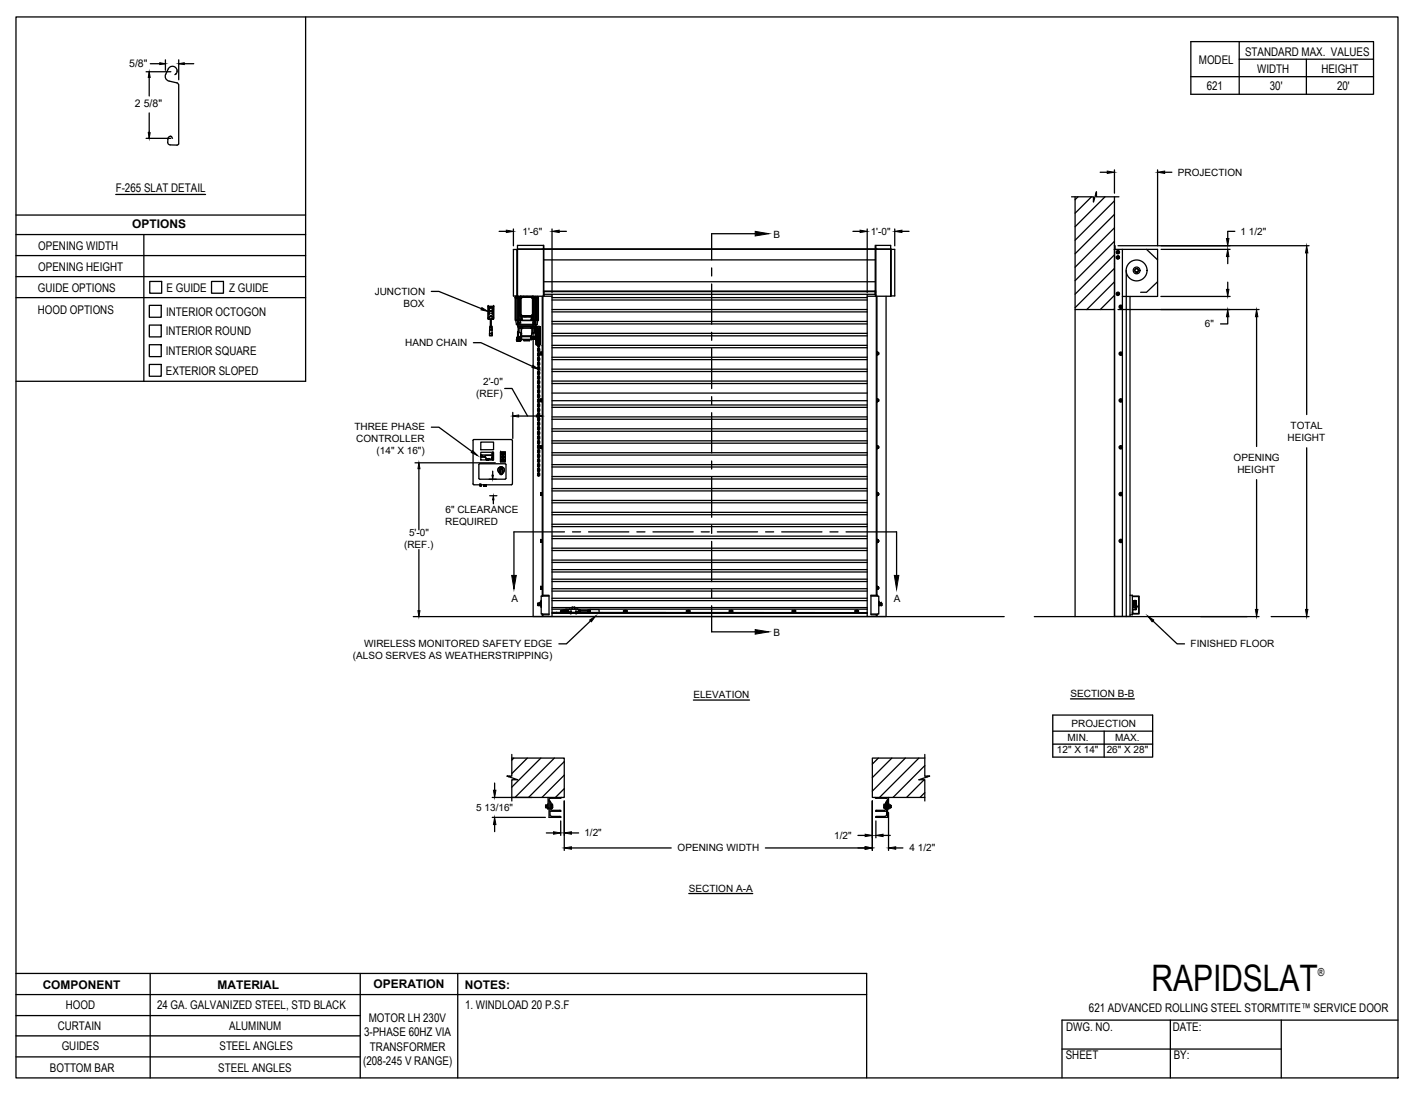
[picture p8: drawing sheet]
<svg xmlns="http://www.w3.org/2000/svg" width="279mm" height="216mm" viewBox="0 0 279 216" stroke-linecap="round" stroke-linejoin="round" font-family="sans-serif">
<!-- layer: MOTOR LH -->
<g fill="none" stroke="#000" stroke-width=".25">
<path d="M211.4 38.8h4.4v1.1l.5-2v.9h4.5M212.1 38.8v82.9M212.7 38.8l-.6 .6M215.4 38.8l-3.3 3.3M216.3 37.9h.1M218 38.8l-5.9 5.9M219.9 39.6l-7.8 7.8M219.9 38.8v82.9M101.6 58.8h.1M101.6 58.8h.2M101.7 58.8h.1M101.8 58.7h.1"/>
<path d="M101.8 58.7h.3M101.8 58.7v4.5M101.8 58.4v.3M101.9 58.8h-.3h.4v4.4M102 49.2v9.2M102.1 58.4h.1M102.1 58.4v-9.2v9.2M102.1 49.2h-.8v9.2h.8M102.1 58.5h.1M102.1 58.5v.2h.5M102.1 58.4v-10h5.1v10.1M102.1 49.1h4.9"/>
<path d="M102.1 58.4v.1M102.1 58.5h5.1M102.3 58.7v4.6h-.5M102.3 58.8h-.6v4.4M102.3 58.5v.2M102.3 58.8v4.4M102.4 58.7v.1M102.6 58.8h.1M102.6 58.8h-.3v4.4h.3M102.6 59.6v.3M102.6 59.9v.8M102.6 59.9h.1"/>
<path d="M102.6 59v.7M102.6 59h.1M102.6 59.7h.1M102.6 58.8v.2M102.7 58.7v3.6M102.7 58.6h2.5v3.8h-2.5zM102.7 58.5h.1M102.7 58.9v3.2M102.8 58.5l-.2 .2M102.8 58.9l.2-.2h1.9l.2 .2v3.2l-.2 .2h-1.9l-.2-.2zM102.8 58.5h2.3M102.9 58.7l-.2 .2 .1-.1"/>
<path d="M102.9 58.7l-.2 .2v3.2M103 58.6l-.1 .1M103 58.6l-.1 .1h.1M103 58.6v.1M103 58.6h1.9M103.3 58.5h.1M104 58.5h.1M104.9 58.6l.2 .3v3.2l-.2 .2h-2M104.9 58.6l.1 .1M105 58.7l.1 .1M105.1 58.5l.2 .2M105.1 58.8l.1 .1"/>
<path d="M105.1 58.8v.1M105.1 58.9h.1M105.2 58.5h.1M105.2 58.9v3.2M105.2 58.5v63.2h69.6v-63.2M105.2 58.7l.1 3.6M105.3 58.7h.1M105.3 58.8v4.4l-.2-.1M105.3 58.8h.1M105.3 58.8h.9M105.5 58.7v.1M105.5 58.8v4.4"/>
<path d="M105.6 58.5v.2h-.3M105.6 58.8v4.4l-.3-.1M105.6 58.7v4.6h.5M105.8 58.7h.3M105.8 58.5v.2h-.2M105.8 58.8v4.4M105.9 58.8v4.4M106 58.5l.1 .2M106.1 58.8h.1M106.1 58.7v4.6M106.2 58.8h-.1h.1M106.2 58.8h.1"/>
<path d="M106.2 58.8v4.4h-.6M107 58.5v59.1M107.1 49.1v.1M107.1 58.5v59M107.2 49.2h-5.1M107.2 57.6v.7M107.2 58.5h1.7M107.2 49.2h.1M107.2 57.4h.1M107.3 58.2h.1M107.3 57.8h.1M107.3 58h.1"/>
<path d="M107.3 57.7h.1M107.3 49.1l-.3 .1M107.3 49.2h65.4v8.9h-65.4zM107.3 57.6h65.4M107.3 49.1h68.4M107.3 48.4v.7M107.3 57.4h65.4M107.3 51.3h65.4M107.3 55.6h65.4M107.3 58.1v.4M108.9 58.1v63.6M108.9 58.7h62.2"/>
<path d="M108.9 59.2h62.2M171.1 58.5h4.6M171.1 58.1v63.6M172.7 49.2h.1M172.7 48.4v.7M172.7 57.9h.1M172.7 57.7h.1M172.7 58.1h.1M172.8 58.5v-10.1h2.9v10.1M172.8 49.2h2.9M172.8 57.6v.7M172.8 57.4h-.1v1.1"/>
<path d="M172.9 49.1v.1M172.9 58.5v59M173 49.1v.1M173 58.5v59M175.7 49.2h.1M175.7 49.2h.9v9.2h-.9M175.8 58.4l-.1 .1M175.8 49.2v9.2M219.9 49.2v.1M219.9 48.5v.7M219.9 52h.1M219.9 49.3h.1"/>
<path d="M219.9 42.3l-7.8 7.8M219.9 45l-7.8 7.7M219.9 47.6l-7.8 7.8M219.9 50.3l-7.8 7.8M219.9 53l-7.8 7.7M219.9 55.6l-5.5 5.5M219.9 58.3l-2.8 2.8M219.9 49.2h.1M220.5 57.8l.3 .1-.2 .3-.2-.1zM220.5 49.6l.3 .1-.2 .3-.2-.1zM220.5 50.6l.3 .1-.2 .3-.2-.1zM220.6 50.6l.2 .1z"/>
<path d="M220.6 51l.2-.1zM220.6 50.6l-.2 .1v.2l.2 .1M220.6 49.6l.2 .1zM220.6 50l.2-.1zM220.6 49.6l-.2 .1v.2l.2 .1M220.6 57.8l.2 .1zM220.6 58.2l.2-.1zM220.6 57.8l-.2 .1v.2l.2 .1M220.6 49.6h.1M220.6 50.6l.1 .1M220.6 57.8h.1M220.8 50.7h.1"/>
<path d="M220.8 50.7v.2v-.1M220.8 50.9h.1M220.8 49.7h.1M220.8 49.7v.2v-.1M220.8 49.9h.1M220.8 57.9h.1M220.8 57.9v.2v-.1M220.8 58.1h.1M221.5 49.2v72.4M221.5 58.5h6.8M222.2 53.4v68.3M223 58.5v63.1h-3.1v-72.4h8.5v9.3"/>
<path d="M224.3 53.7l.1-.1 .1 .2h-.2zM224.6 53.3a.36 .36 0 0 0-.6-.1 .36 .36 0 0 0 .2 .5 .37 .37 0 0 1-.3-.5 .37 .37 0 0 1 .6-.1 .37 .37 0 0 1-.1 .6M224.6 53.4l-.2 .3M224.6 53.3v.1M224.6 53.4h.1M224.6 53.3h.1M226.2 49.2l2.2 2.1M228.4 55.6l-2.2 2.1h-1.1M96.3 60.5l.1 2.5M96.3 60.5h.1M96.3 62.8h.1M96.3 60.5h1.1"/>
<path d="M96.3 60.5v2.3M96.4 63h.2M96.5 60.7l.1 .1zM96.5 61.8h.1M96.5 61.9h.1M96.5 61.3h.1M96.5 60.7h.1M96.5 60.8h.1M96.5 62.8v.1M96.5 62.9h-.2h.2M96.6 61.9h.1M96.6 61.8h.1"/>
<path d="M96.6 61.3h.1M96.6 60.7h.1M96.6 60.8h.1M96.6 65.8h.5M96.6 62.5l.2-.2 .3 .2M96.6 66.2h.1M96.6 65.8v.4M96.6 66.2h.3M96.6 65.2h.5M96.6 62.8v.2M96.6 65.2v.6M96.6 64.9v.2"/>
<path d="M96.6 64.9h.5M96.7 64.6h.1M96.7 64.6h.2M96.7 63h.3M96.7 63h.1M96.8 63v1.6M96.9 64.6h.1M96.9 66.2h.2M96.9 64.6h-.3v.3M96.9 63v1.6M97 63h.1M97 64.6h.1"/>
<path d="M97 64.6l.1 .3M97.1 64.9v.2M97.1 66.2h.1M97.1 65.8h.1M97.1 64.9h.1M97.1 65.2h.1M97.1 65.2v.6M97.1 63h.1M97.1 62.8v.2h-.5M97.1 62.5h.1M97.1 62.5h-.5v.3h-.3M97.1 62.5v.3"/>
<path d="M97.1 65.8v.4M97.1 62.8h.3M97.2 61.8h.1M97.2 61.9h.1M97.2 61.3h.1M97.2 60.7h.1M97.2 60.8h.1M97.2 62.8l.1 .1M97.3 62.8v.1M97.4 62.8h.1M97.4 60.5h.1M97.4 62.9l-.3 .1"/>
<path d="M97.4 60.5v2.3M97.4 60.5v2.4M101.8 63.2l.1 .8M101.9 64h4.1M101.9 64l.3 .3M102 67.3h.1M102 66.7h.1M102 66.7h.1zM102 67l.1-.1zM102 67.2h.1M102 67.2l.6 .1M102 66.9h.1"/>
<path d="M102 66.9l-.1 .2 .1 .1M102 63.2h-.4v-4.4h.4v4.4M102 63.2h.3M102 66.6l.1 .1M102.1 66.8h.1M102.1 66.8v.1M102.1 67.3h.5M102.1 66.7l-.1 .1M102.1 66.7h.1M102.1 67.1h.1M102.1 67.1l.2 .1M102.1 66.6h.1"/>
<path d="M102.1 67.1l-.1 .1 .1 .1M102.1 66.9h-.1v.3M102.1 67.3h.1M102.1 66.9h.1M102.1 67.3h.2h-.2M102.1 66.8v.3M102.1 63.3h.5l.1 .5h-.6zM102.1 67.1v.2M102.1 67h.1M102.1 67.3h.2M102.1 63.3h.1M102.1 66.8l.1 .1"/>
<path d="M102.2 67.3h.1M102.2 67.3h-.1M102.2 66.9l.1 .3M102.2 64.3h3.5M102.2 64.3v.1h3.5v-.1M102.2 65.4l-.1 1.1M102.2 66.8v.4M102.2 63.8v.1l.2-.1M102.2 63.8h.3M102.2 63.8h.1M102.2 63.8h.2M102.3 67.3h.1"/>
<path d="M102.3 67.3h-.2h.2M102.3 64.4v1.1M102.3 65.4l-.2 .1v1.3M102.3 64.6h.1M102.3 64.5v-.1v.2M102.3 64.5h.1M102.3 67.1h.1M102.3 67v.1M102.3 64.7l.6 .1M102.3 65.5h.1M102.3 67h.1M102.3 66.7v.2"/>
<path d="M102.3 66.6v.5M102.3 66.6l-.1-.1v.3M102.3 65.5v1h.5M102.3 65.5v-.8h3.2l.1 .9M102.3 65.5v.1l.6 .1M102.3 66.7h.1M102.3 67.1v.1M102.3 66.4h.5M102.3 67.3h.1h-.1M102.3 67.3h.2M102.3 63.3v.6M102.3 67.3h.3"/>
<path d="M102.3 67.3h.2h-.2M102.3 66.8v.3M102.4 67h-.1M102.4 67.3h.1M102.4 66.7l-.1 .4M102.4 67.1h.1M102.4 66.8v.3M102.4 63.2h3.1M102.4 67v.1M102.4 64.7v.9M102.4 67.1l.1 .1M102.4 66.5v.3"/>
<path d="M102.4 66.5v.2M102.4 66.9h.1M102.4 67.3h-.1h.1M102.4 66.5l.1 .4zM102.4 63.8h.1M102.4 66.9v.3M102.4 67.2h.1M102.4 66.5h.1M102.5 67.3h-.2h.2M102.5 67.3h-.2M102.5 66.9v.3M102.5 66.7h.3"/>
<path d="M102.5 67.1h.4M102.5 63.8h.1M102.5 67.3h.1M102.6 67.3h.1M102.6 67.1h.1M102.6 67.1l.1 .1-.1 .1zM102.6 63.1h.1M102.6 67.1h-.1M102.6 60.7v.2M102.6 61.3v.4M102.6 62v1.2M102.6 62.3l.2 .2"/>
<path d="M102.6 60.7h.1M102.6 60.9v.5M102.6 61.6v.5M102.6 61.6h.1M102.6 62.1h.1M102.6 62.4v.8M102.7 67.2h.1M102.7 62.1l.1 .1zM102.7 67.1l-.1 .2M102.7 62.1l.2 .2M102.7 67.3h.1M102.8 65.8h.1"/>
<path d="M102.8 66.7h-.1M102.8 66.8v.1M102.8 67.1l-.1 .1M102.8 65.8v.6M102.8 62.2l.2 .1M102.8 62.4h2.3M102.8 64.7v.1h.3v-.1M102.8 66.4v.4M102.8 66.9h.1M102.8 65.8v1.1M102.8 62.5v.7h.1v-.7M102.8 63.1l-.2 .1"/>
<path d="M102.8 65.8l.1 1.2M102.8 64.8v.9M102.9 67.1h.1M102.9 64.8h.1M102.9 66.4v.5M102.9 65.8h-.1v1h-.3M102.9 66.3h.1M102.9 65.8h-.1M102.9 66.3l-.1 .6M102.9 65.8h.1M102.9 66.9h.1M102.9 66.9v.2"/>
<path d="M102.9 62.3h.1M102.9 67v.1M102.9 64.8v1.5M102.9 66.9l.1 .1h1.9M102.9 67h2M102.9 63.1h.1M103 62.3h.1M103 62.4h1.9M103 64.8h.1M103 64.8h1.8M103 62.5v.7h1.8v-.7M103.3 62.5h.8z"/>
<path d="M103.3 67l.1 .1M103.4 67h1.1M103.4 67v.2M103.4 67.2h1.1M103.4 67.2h.1M104.2 62.5h.6zM104.5 67.2h.1M104.5 67v.2M104.6 67l-.1 .1M104.8 64.7v.1h.3v-.1M104.8 63.1h.1M104.8 64.8h.2"/>
<path d="M104.8 64.8h.1M104.8 66.4h.1M104.8 66.4l-.1 .3 .2 .3M104.8 66.4l.1 .1M104.9 66.7h.6M104.9 64.8h.1M104.9 66.4v-.1h-2v.1h1.9M104.9 66.8h.6M104.9 66.3h.1M104.9 66.4h-.1M104.9 66.8h.1M104.9 67h.1"/>
<path d="M104.9 66.3v.1M104.9 66.8v.2M104.9 62.3l.1 .1zM104.9 66.7v.1M104.9 66.5h.1M104.9 66.5l-.1 .2 .1 .1M104.9 66.5h.6M104.9 67h.8M105 65.7l-.1 .6M105 64.8v.9M105 64.8v.9h.5M105.1 63.1h.1"/>
<path d="M105.1 62.1l.1 .1zM105.1 62.2l-.1 .1M105.2 62.3h.1M105.2 63.3h.4v.5M105.3 62.3l-.2 .2v.7h-.2v-.7M105.3 62.4v.8M105.4 63.8h.1M105.4 63.8h.3M105.4 63.8h.2M105.4 64.7h.1M105.5 64.7v.9M105.5 66.4v.2z"/>
<path d="M105.5 66.5v.2M105.5 66.7l.2 .1M105.5 66.4l-.6 .1M105.5 66.6v.1M105.5 66.7v.1M105.5 66.5h.1M105.5 66.6h.1M105.5 66.5l.1 .1M105.5 66.5v.3M105.6 64.7l-.6 .1M105.6 66.5h.1M105.6 66.6h.1"/>
<path d="M105.6 66.7h-.1M105.6 63.8v.1M105.6 66.6v.1M105.6 66.7h.1M105.6 66.5v.2M105.6 64.4v1M105.6 65.6v.9M105.6 65.6l-.6 .1M105.6 66.7v.3M105.6 65.6h-.1M105.6 65.7h.1M105.6 63.8h.1"/>
<path d="M105.7 63.3v.5h-.1M105.7 63.8l-.1 .1-.1-.1M105.7 65.6v1.6M105.7 65.6h.1M105.7 66.9h.1M105.7 65.5v1.5M105.7 63.3h-.5l-.1 .5h.5M105.7 64.8h.2v2.9h-.2zM105.7 67.7l.2 .4M105.7 65.2v.4M105.7 67.8l.2 .3M105.9 66.6v1.1"/>
<path d="M105.9 66.3h.1M105.9 66.3v1.4M105.9 64.8v1.5M105.9 64.4l-.2 .4M105.9 64.4l.7 .1M105.9 68.1h.2M105.9 64.4l-.2 .3M105.9 67.7h.1M105.9 64.8v1.1M105.9 64.8h.1M105.9 67.7l.1 .2M105.9 67.7v.2h.1"/>
<path d="M105.9 64.7l.2-.1v3.3M105.9 64.7h.1M105.9 64.7v3.1M105.9 67.8h.1M105.9 66.4v.1M105.9 65.7l.1-.1-.1 .2M105.9 67.1l.1 .2zM105.9 65.1h.1M105.9 67.4h.1M105.9 66.5h.1M105.9 67.3v.5M105.9 67.1l.1 .3"/>
<path d="M105.9 66.1h.1M106 64.7h-.1M106 64.6l-.1 .2M106 65.1l-.1-.4v3M106 64.7h.1M106 67.8l.1 .1M106 64.7v1.6M106 66.3v1.5M106 65.1l-.1 .3zM106 64l-.3 .3M106 67.8v-3.2v3.3M106.1 64.6l.1 .4"/>
<path d="M106.1 65.2h.1M106.1 66.6h.1M106.1 66.8h.1M106.1 67.7h.1M106.1 67.9h.1M106.1 69.2l.1 .2M106.1 68.2l.1 .2M106.1 67.3l.1 .2M106.1 66.4l.1 .2M106.1 65.5l.1 .2M106.1 70.1l.1 .2M106.1 71l.1 .2"/>
<path d="M106.1 71.9l.1 .2M106.1 72.8l.1 .2M106.1 73.7l.1 .2M106.1 74.6l.1 .2M106.1 75.6l.1 .1M106.1 76.5l.1 .2M106.1 77.4l.1 .2M106.1 78.3l.2 .2 .2-.2M106.1 79.2l.1 .2M106.1 64.6h.1M106.1 65.2v.3M106.1 66.1v.3"/>
<path d="M106.1 67.1v.2M106.1 68v.2M106.1 68.9v.3M106.1 69.8v.3M106.1 70.7v.3M106.1 71.6v.3M106.1 72.6v.2M106.1 73.5v.2M106.1 74.4v.3M106.1 75.3v.3M106.1 76.2v.3M106.1 77.1v.3"/>
<path d="M106.1 78v.3M106.1 79v.2M106.1 79.9v.2M106.1 63.3l-.1 .7M106.2 67.8h.1M106.2 69.2h.1M106.2 68.2v.1M106.2 67.3v.1M106.2 66.4h.2M106.2 65.5h.1M106.2 70.1h.1M106.2 71h.2"/>
<path d="M106.2 71.9v.1M106.2 72.8v.1M106.2 73.7v.1M106.2 74.6v.1M106.2 75.6h.1M106.2 75.3h.2M106.2 76.5h.1M106.2 77.4v.1M106.2 78.3v.1M106.2 79.2v.1M106.2 67.6v.2M106.2 67.1l.1 .2"/>
<path d="M106.2 68.9l.1 .3M106.2 69.8l.1 .3M106.2 71.6l.1 .3M106.2 72.6l.1 .2M106.2 73.5l.1 .3M106.2 75.3l.1 .3M106.2 77.1l.1 .3M106.2 79l.1 .2M106.2 79.9l.1 .2M106.2 68.1h.2M106.2 65.2v.3M106.2 66.1v.3"/>
<path d="M106.2 68v.2M106.2 70.7v.3M106.2 74.4v.3M106.2 76.2v.3M106.2 78v.3M106.2 67.5h.1M106.2 68.8v.1M106.2 67.9v.1M106.2 65.1v.1M106.2 69.7v.1M106.2 70.6v.1M106.2 72.5h.1"/>
<path d="M106.2 74.3v.1M106.2 76.1v.1M106.2 77v.1M106.2 77.9v.1M106.2 79.8v.1M106.2 68.7l-.1 .2M106.2 67.8l-.1 .2M106.2 66.9l-.1 .1M106.2 65.9l-.1 .2M106.2 65l-.1 .2M106.2 69.6l-.1 .2M106.2 70.5l-.1 .2"/>
<path d="M106.2 71.4l-.1 .2M106.2 72.4l-.1 .1M106.2 73.3l-.1 .2M106.2 74.2l-.1 .2M106.2 75.1l-.1 .2M106.2 76l-.1 .2M106.2 76.9l-.1 .2M106.2 77.8l-.1 .2M106.2 78.7l-.1 .2M106.2 79.7l-.1 .2M106.2 67.6h.1M106.2 68.8h.1"/>
<path d="M106.2 68.3h.1M106.2 67.9h.1M106.2 65.1h.1M106.2 64.9h.1M106.2 69.8h.1M106.2 70.7h.1M106.2 74.3h.1M106.2 74.7h.1M106.2 76.1h.1M106.2 77.1h.1M106.2 78h.1M106.2 78.3h.1"/>
<path d="M106.2 79.8h.1M106.2 65h.1M106.2 64.9v.3M106.2 65.5v.6M106.2 66.4l.1 .9M106.2 67.4v.5M106.2 68.3v.6M106.2 69.2v.6M106.2 70.1v.6M106.2 71v.6M106.2 71.9v.6M106.2 72.9v.5"/>
<path d="M106.2 73.8v.6M106.2 74.7v.5M106.2 75.6v.6M106.2 76.5v.6M106.2 77.4v.6M106.2 78.3v.6M106.2 79.2v.6M106.3 67.3h.1M106.3 65.2v.2M106.3 66.1v.3M106.3 68.7l.2 .2M106.3 67.8l.2 .2"/>
<path d="M106.3 66.9l.2 .1M106.3 65.9l.2 .2M106.3 65l.2 .2M106.3 69.6l.2 .2M106.3 70.5l.2 .2M106.3 71.4l.2 .2M106.3 72.4l.2 .1M106.3 73.3l.2 .2M106.3 74.2l.2 .2M106.3 75.1l.2 .2M106.3 76l.2 .2M106.3 76.9l.2 .2"/>
<path d="M106.3 77.8l.2 .2M106.3 78.7l.2 .2M106.3 79.7l.2 .2M106.3 67.9l.1 .1M106.3 67.4v.5M106.3 70.1v.5M106.3 69.7l.1 .1M106.3 72v.5M106.3 72.5h.1M106.3 73.8v.6M106.3 74.3l.1 .1M106.3 75.6v.6"/>
<path d="M106.3 76.1l.1 .1M106.3 77.5v.4M106.3 77l.1 .1M106.3 79.8l.1 .1M106.3 67.5h.1M106.3 65h.1M106.3 68.3v.5M106.3 66.4l.1 .6h-.2M106.3 65.5l.1 .6h-.2M106.3 64.9v.2M106.3 71l.1 .6h-.2M106.3 72.9l.1 .6h-.2"/>
<path d="M106.3 78.3l.1 .6h-.2M106.3 69.2v.6M106.3 74.7v.5M106.3 76.5v.6M106.3 79.2v.6M106.4 67.6h.1M106.4 67.6v.2M106.4 69.2h-.1M106.4 68.2l-.1 .1M106.4 65.5h-.1M106.4 72.8l-.1 .1M106.4 74.6l-.1 .1"/>
<path d="M106.4 76.5h-.1M106.4 78.3l-.1 .1M106.4 79.2l-.1 .1M106.4 67.8h.1M106.4 65.2v.3M106.4 66.1v.3M106.4 67.1v.2M106.4 68v.2M106.4 68.9v.3M106.4 69.8v.3M106.4 70.7v.3M106.4 71.6v.3"/>
<path d="M106.4 72.6v.2M106.4 73.5v.2M106.4 74.4v.3M106.4 75.3v.3M106.4 76.2v.3M106.4 77.1v.3M106.4 78v.3M106.4 79v.2M106.4 79.9v.2M106.5 69.2l-.2 .2M106.5 68.2l-.2 .2M106.5 67.3l-.2 .2"/>
<path d="M106.5 66.4l-.2 .2M106.5 65.5l-.2 .2M106.5 70.1l-.2 .2M106.5 71l-.2 .2M106.5 71.9l-.2 .2M106.5 72.8l-.2 .2M106.5 73.7l-.2 .2M106.5 74.6l-.2 .2M106.5 75.6l-.2 .1M106.5 76.5l-.2 .2M106.5 77.4l-.2 .2M106.5 79.2l-.2 .2"/>
<path d="M106.5 67.9l.1 .1M106.5 67.9h.1M106.5 64.6l-.1 .4M106.5 64.6h.1M106.5 65.2v.3M106.5 66.1v.3M106.5 67.1v.2M106.5 68v.2M106.5 68.9v.3M106.5 69.8v.3M106.5 70.7v.3M106.5 71.6v.3"/>
<path d="M106.5 72.6v.2M106.5 73.5v.2M106.5 74.4v.3M106.5 75.3v.3M106.5 76.2v.3M106.5 77.1v.3M106.5 78v.3M106.5 79v.2M106.5 79.9v.2M106.5 64.5v3.4M106.5 64.5v3.5M106.5 64.5h.1"/>
<path d="M106.6 64.5v1.8M106.6 64.5v3.5M106.6 68h-.1M106.6 66l-.1 2M106.6 65.8v.3M106.6 66.5v-.2v.4M106.7 69.9h.1M106.7 79.1h.1M106.7 78.9h.1M106.7 69.6h.1M106.7 69.6v.3M106.7 69.6h.3h-.3"/>
<path d="M106.7 70h.1M106.7 69.5v.5M106.7 69.9h.2v.1h-.2zM106.7 79.1h.2v.2h-.2zM106.7 78.7h.2v.2h-.2zM106.7 78.9v.2M106.7 69.5h.1M106.7 78.7v.6M106.9 69.6v.3M106.9 78.9v.2M106.9 69.5h.1M106.9 78.7l.1 .1"/>
<path d="M107 69.5h.1M107 69.5v.5M107 78.7h.1M107 79.3h.1M107 70h-.1M107 79.2l-.1 .1M107 68.2h.1M107 78.7v.6M108.9 61.1h62.2M108.9 79.9h62.2M108.9 77.6h62.2M108.9 79.1h62.2"/>
<path d="M108.9 75.2h62.2M108.9 75.7h62.2M108.9 72.9h62.2M108.9 73.3h62.2M108.9 70.5h62.2M108.9 71h62.2M108.9 68.2h62.2M108.9 68.6h62.2M108.9 65.8h62.2M108.9 66.3h62.2M108.9 63.4h62.2M108.9 63.9h62.2"/>
<path d="M108.9 61.6h62.2M173 69.4v.7M173 78.7v.6M173.1 79.1h.1M173.1 78.8v.4h.2M173.1 78.8h.2v.1M173.1 69.9h.1M173.1 69.9l.2 .1M173.1 79.2h.1M173.1 70h.1M173.1 79.1l.2 .1M173.1 78.9h.2v.2"/>
<path d="M173.1 69.6h.2v.3M173.1 78.8h.1M173.1 69.5v.1M173.3 69.6l-.2-.1v.4M173.3 69.5v.5M173.3 78.8v.4M173.3 69.6l.1 .3M173.3 78.9l.1 .2M173.3 79.1h.1M173.3 69.9h.1M212.1 61.1h7.8M219.9 60.9l-.1 .2"/>
<path d="M221.1 69.6l.2 .1zM221.1 70l.2-.1zM221.1 69.6l-.1 .1v.2l.1 .1M221.1 78.8l.2 .1zM221.1 79.3l.2-.1zM221.1 78.8l-.1 .1v.3l.1 .1M221.3 69.7v.2v-.1M221.3 78.9v.3v-.2M93.3 95.5l.2 .2h7.4l.2-.2M94.5 91.6h5.3v2.9h-5.3zM94.7 95.8h.1M94.7 95.8h.2"/>
<path d="M94.7 95.8h.3M94.7 95.7v.2M94.9 87.2h2.5v1.6h-2.5zM94.9 89.3h2.5v1.5h-2.5zM94.9 89.9h.2h-.2M94.9 89.8h2.3M94.9 89.9h.1M94.9 95.8h.1M94.9 95.8h-.2h.3M94.9 95.8h-.2M94.9 95.7v.1M94.9 95.8v.1"/>
<path d="M95 89.9h.1M95.5 95.9h.1M95.5 95.8h.1M95.5 95.9h.4M95.5 95.9h.4h-.4M95.5 95.8h.4h-.4M95.5 95.8h.4M95.5 95.7v.2h.4v-.2M95.6 90.1l.1 .1zM95.8 89.9h1.2v.8h-1.1zM95.9 95.9h.1M95.9 95.8h.1"/>
<path d="M95.9 90.8h.1M96 90.7h.1M96 90.7v.1M96 90.7h.4M96 90.8h.1M96.1 90.8h.1M96.2 90.8h.1M96.2 90.7h.1M96.2 90.7l.1 .1M96.3 90.8h.1M96.4 90.8h.1M96.4 90.7h.1"/>
<path d="M96.4 90.7h-.4h.4M96.4 90.7v.1M96.5 90.7h.1M96.9 90.7h.1M97 90.7h.1M97 90.3h.1M97.1 89.6h.2M97.1 90.5h.2M97.1 90.5l.2 .1M97.1 89.6h.1M97.1 90.5h.1M97.2 89.3v.3"/>
<path d="M97.2 89.6v.9M97.2 90.6v.2M97.3 89.6h.1M97.3 90.5h.1M97.3 89.3v1.5v-1.5M97.3 89.3v1.5M98.4 92.3a.65 .65 0 0 1 1 0 .65 .65 0 0 1-.2 1 .33 .33 0 0 1-.3 .4 .33 .33 0 0 1-.3-.4 .66 .66 0 0 1-.2-1zM98.6 92.9v.4M98.6 93.3l.3 .3 .3-.3M98.7 92.4l-.2 .5M98.7 92.3h.3v.2M98.7 92.5h.3"/>
<path d="M98.7 91.1h.1M98.7 92.4l-.1 .5M98.7 92.5h.1M98.7 92.5h.3v1h-.3zM98.8 89.2l-.1 1.9M98.8 89.2h.1M98.8 91.1h.1M98.8 91.1h.9M98.8 89.2h.9M98.8 89.2v1.9M98.9 93.6v.1M99 92.5l.2 .4"/>
<path d="M99 92.4l.2 .5M99 92.5h.1M99.1 90.7h.1M99.1 90.8h.1M99.2 90.1h.1M99.1 89.6h.1M99.1 89.5h.1M99.1 89.5v.1M99.1 90.7v.1M99.1 90.1v.1M99.1 90.1h.1M99.1 90.1l.1 .1"/>
<path d="M99.2 89.6h.1M99.2 89.5h.1M99.2 90.2h.1M99.2 90.8h-.1M99.2 90.8h.1M99.2 92.9v.4zM99.2 89.5v.1M99.3 90.8h.1M99.2 89.5l.1 .1M99.3 89.6h.1M99.3 89.5h.1M99.3 90.1h.1"/>
<path d="M99.3 90.2h.1M99.3 90.1v.1M99.7 89.2h.1M99.7 89.2v1.9M99.7 91.1h.1M101.1 86.9l-.2-.2-7.5 .1-.1 8.7M101.1 86.9v8.6M106.1 80.1l.1 .2M106.1 81l.1 .2M106.1 81.9l.1 .2M106.1 82.8l.1 .2M106.1 83.7l.1 .2"/>
<path d="M106.1 84.7l.2 .2 .2-.2M106.1 85.6l.1 .2M106.1 86.5l.1 .2M106.1 87.4l.1 .2M106.1 88.3l.1 .2M106.1 89.2l.1 .2M106.1 90.1l.1 .2M106.1 91l.2 .2 .2-.2M106.1 92l.1 .2M106.1 92.9l.1 .2M106.1 93.8l.2 .2 .2-.2M106.1 80.8v.2"/>
<path d="M106.1 81.7v.2M106.1 82.6v.2M106.1 83.5v.3M106.1 84.4v.3M106.1 85.3v.3M106.1 86.2v.3M106.1 87.1v.3M106.1 88.1v.2M106.1 88.9v.3M106.1 89.9v.2M106.1 90.8v.2M106.1 91.7v.3"/>
<path d="M106.1 92.6v.3M106.1 93.5v.3M106.2 80.1v.1M106.2 81v.1M106.2 81.9v.1M106.2 82.8v.1M106.2 83.7v.1M106.2 83.5h.2M106.2 84.7h.1M106.2 85.6v.1M106.2 86.5v.1M106.2 87.4v.1"/>
<path d="M106.2 88.3v.1M106.2 89.2v.1M106.2 90.1v.1M106.2 91v.1M106.2 92h.1M106.2 92.9h.1M106.2 92.6h.2M106.2 93.8h.2M106.2 80.8l.1 .2M106.2 83.5l.1 .3M106.2 85.3l.1 .3M106.2 86.2l.1 .3"/>
<path d="M106.2 87.1l.1 .3M106.2 88.9l.1 .3M106.2 90.8l.1 .3M106.2 92.6l.1 .3M106.2 82.6v.2M106.2 84.4v.3M106.2 88.1v.2M106.2 91.7v.3M106.2 93.5v.3M106.2 81.6v.1M106.2 82.5v.1M106.2 84.3v.1"/>
<path d="M106.2 85.2v.1M106.2 86.1v.1M106.2 88h.1M106.2 88.9h.1M106.2 89.8h.1M106.2 90.7v.1M106.2 91.6v.1M106.2 93.4v.1M106.2 80.6l-.1 .2M106.2 81.5l-.1 .2M106.2 82.4l-.1 .2M106.2 83.3l-.1 .2"/>
<path d="M106.2 84.2l-.1 .2M106.2 85.1l-.1 .2M106.2 86l-.1 .2M106.2 86.9l-.1 .2M106.2 87.8l-.1 .2M106.2 88.7l-.1 .2M106.2 89.6l-.1 .2M106.2 90.6l-.1 .2M106.2 91.5l-.1 .2M106.2 92.4l-.1 .2M106.2 93.3l-.1 .2M106.2 82.5h.1"/>
<path d="M106.2 82.9h.1M106.2 84.3h.1M106.2 85.3h.1M106.2 86.2h.1M106.2 88.3h.1M106.2 90.7h.1M106.2 91.6h.1M106.2 93.5h.1M106.2 80.2v.5M106.2 81v.6M106.2 82v.6M106.2 82.9v.5"/>
<path d="M106.2 83.8v.5M106.2 84.7v.6M106.2 85.6v.6M106.2 86.5v.6M106.2 87.4v.6M106.2 88.3v.6M106.2 89.2v.6M106.2 90.1v.6M106.2 91.1v.6M106.2 92v.6M106.2 92.9v.6M106.3 81.2h.1"/>
<path d="M106.3 81.6l-.1 .3h.1M106.3 89.8l-.1 .3h.1M106.3 80.6l.2 .2M106.3 81.5l.2 .2M106.3 82.4l.2 .2M106.3 83.3l.2 .2M106.3 84.2l.2 .2M106.3 85.1l.2 .2M106.3 86l.2 .2M106.3 86.9l.2 .2M106.3 87.8l.2 .2M106.3 88.7l.2 .2"/>
<path d="M106.3 89.6l.2 .2M106.3 90.6l.2 .2M106.3 91.5l.2 .2M106.3 92.4l.2 .2M106.3 93.3l.2 .2M106.3 81.1v.5M106.3 82v.6M106.3 82.5l.1 .1M106.3 83.8v.5M106.3 84.3l.1 .1M106.3 86.1l.1 .1M106.3 88h.1"/>
<path d="M106.3 89.3v.5M106.3 90.2v.5M106.3 91.6l.1 .1M106.3 92.9v.6M106.3 93.4l.1 .1M106.3 80.2l.1 .6h-.2M106.3 84.7v.5M106.3 86.5l.1 .6h-.2M106.3 88.3v.6M106.3 82.9v.5M106.3 85.6v.6M106.3 87.4v.6"/>
<path d="M106.3 91.1v.6M106.3 92v.6M106.4 80.1l-.1 .1M106.4 82.8l-.1 .1M106.4 84.7h-.1M106.4 85.6l-.1 .1M106.4 86.5l-.1 .1M106.4 87.4l-.1 .1M106.4 88.3l-.1 .1M106.4 91l-.1 .1M106.4 92h-.1M106.4 80.8v.2"/>
<path d="M106.4 81.7v.2M106.4 82.6v.2M106.4 83.5v.3M106.4 84.4v.3M106.4 85.3v.3M106.4 86.2v.3M106.4 87.1v.3M106.4 88.1v.2M106.4 88.9v.3M106.4 89.9v.2M106.4 90.8v.2M106.4 91.7v.3"/>
<path d="M106.4 92.6v.3M106.4 93.5v.3M106.5 80.1l-.2 .2M106.5 81l-.2 .2M106.5 81.9l-.2 .2M106.5 82.8l-.2 .2M106.5 83.7l-.2 .2M106.5 85.6l-.2 .2M106.5 86.5l-.2 .2M106.5 87.4l-.2 .2M106.5 88.3l-.2 .2M106.5 89.2l-.2 .2"/>
<path d="M106.5 90.1l-.2 .2M106.5 92l-.2 .2M106.5 92.9l-.2 .2M106.5 80.8v.2M106.5 81.7v.2M106.5 82.6v.2M106.5 83.5v.3M106.5 84.4v.3M106.5 85.3v.3M106.5 86.2v.3M106.5 87.1v.3M106.5 88.1v.2"/>
<path d="M106.5 88.9v.3M106.5 89.9v.2M106.5 90.8v.2M106.5 91.7v.3M106.5 92.6v.3M106.5 93.5v.3M106.7 88.4h.1M106.7 88.1h.1M106.7 97.6h.1M106.7 97.4h.1M106.7 88.5h.1M106.7 97.4h.2v.2h-.2z"/>
<path d="M106.7 97.4v-.2h.2v.2M106.7 97.6v.2h.2M106.7 88.1h.2v-.1l-.2 .1v.4h.2M106.7 88.4h.2v.1M106.7 97.2v.6M106.7 88v.5M106.9 97.6v.2M106.9 88.1v.3M106.9 97.2l.1 .1M106.9 88h.1M107 97.2h.1M107 97.8h.1"/>
<path d="M107 88h.1M107 88v.5M107 97.7l-.1 .1M107 88.5h-.1M107 97.2v.6M108.9 98.8h62.2M108.9 99.2h62.2M108.9 96.4h62.2M108.9 96.9h62.2M108.9 94h62.2M108.9 94.5h62.2M108.9 91.7h62.2"/>
<path d="M108.9 92.2h62.2M108.9 89.3h62.2M108.9 89.8h62.2M108.9 87h62.2M108.9 87.5h62.2M108.9 84.6h62.2M108.9 85.1h62.2M108.9 82.3h62.2M108.9 82.7h62.2M108.9 80.4h62.2M173 97.2v.6M173 87.9v.7"/>
<path d="M173.1 97.6h.1M173.1 97.3v.4h.2M173.1 97.3h.2v.1M173.1 88.4h.1M173.1 88.4l.2 .1M173.1 97.7h.1M173.1 88.5h.1M173.1 97.6l.2 .1M173.1 97.4h.2v.2M173.1 88.1h.2v.3M173.1 97.3h.1M173.1 88v.1"/>
<path d="M173.3 88.1l-.2-.1v.4M173.3 88v.5M173.3 97.3v.4M173.3 88.1l.1 .3M173.3 97.4l.1 .2M173.3 97.6h.1M173.3 88.4h.1M221.1 88.1l.2 .1zM221.1 88.5l.2-.1zM221.1 88.1l-.1 .1v.2l.1 .1M221.1 97.3l.2 .1zM221.1 97.7l.2-.1z"/>
<path d="M221.1 97.3l-.1 .1v.2l.1 .1M221.3 88.2v.2v-.1M221.3 97.4v.2v-.1M106.1 119.4l.1 .1M106.1 119.1v.3M106.2 119.1h-.1M106.2 119.3h.2M106.2 119h.2v.5h-.2zM106.4 119.4h.1M106.4 119.1h.1M106.4 119.3l.1 .1M106.4 119.1l.1 .2"/>
<path d="M106.4 119.1l.1 .3M106.5 119.4h.1M106.5 119.1v.2M106.5 119.1h.1M106.5 119.1v.3M106.5 119.3v.1M106.5 119.3v.1zM106.5 119h.1v.5h-.1zM106.5 119.3h.1M106.6 119.1h.1M106.6 119l.1 .1M106.7 106.9h.1"/>
<path d="M106.7 116.1h.1M106.7 115.9h.1M106.7 106.6h.1M106.7 107h.1M106.7 116.1h.2v.2h-.2zM106.7 115.9h.2v-.2h-.2v.4M106.7 106.5h.2v.1h-.2zM106.7 106.6v.4h.2M106.7 106.9h.2v.1M106.7 115.7v.6M106.7 106.5v.5M106.8 119.4v.5"/>
<path d="M106.8 119.2v-.5h-.1v.8h.1M106.8 119.4h-.1M106.8 118.7h.1M106.8 118.9h.1M106.8 118.6v.1M106.8 119.9h.1M106.8 118.9h-.2v.1M106.8 118.7v.2M106.9 115.9v.2M106.9 106.6v.3M106.9 115.7l.1 .1M106.9 106.5h.1"/>
<path d="M107 106.5h.1M107 106.5v.5M107 115.7h.1M107 116.3h.1M107 116.2l-.1 .1M107 107h-.1M107 115.7v.6M107 117.6v-.1h1.3v3.8h-1.3v-.1M108.3 117.6h-1.5v3.6h1.5M108.9 118.5h62.2M108.9 119.9h62.2M108.9 118.1h62.2"/>
<path d="M108.9 116.2h62.2M108.9 116.6h62.2M108.9 114.3h62.2M108.9 114.8h62.2M108.9 112.4h62.2M108.9 112.9h62.2M108.9 110.5h62.2M108.9 111h62.2M108.9 108.2h62.2M108.9 108.6h62.2M108.9 105.8h62.2M108.9 106.3h62.2"/>
<path d="M108.9 103.5h62.2M108.9 103.9h62.2M108.9 101.1h62.2M108.9 101.6h62.2M112.9 119.8v.3M113.4 119.8h-.5M113.4 119.8v.3M171.9 117.6h1.5v3.6h-1.5M173 106.4v.7M173 115.7v.6M173.1 116.1h.1M173.1 115.8v.4h.2"/>
<path d="M173.1 115.8h.2v.1M173.1 106.9h.1M173.1 106.9l.2 .1M173.1 116.2h.1M173.1 107h.1M173.1 116.1l.2 .1M173.1 115.9h.2v.2M173.1 106.6h.2v.3M173.1 115.8h.1M173.1 106.5v.1M173.1 117.6v-.1h-1.2v3.8h1.2v-.1M173.3 106.6l-.2-.1v.4"/>
<path d="M173.3 115.8v.4M173.3 106.5v.5M173.3 115.9l.1 .2M173.3 116.1h.1M173.3 106.6l.1 .3M173.3 106.9h.1M173.4 118.9h.1v.6h.1v-.5h-.1M173.4 118.7l.1 .8M173.5 119l-.1 .1M173.5 119.1h.1M173.5 119.5h-.1M173.5 119.3h.1"/>
<path d="M173.6 119.1v.2M173.6 119.3v.1M173.6 119.4h.1M173.6 119.1h.1M173.6 119.1l.1 .2M173.6 119.1v.3M173.6 119.1l.1 .3M173.7 119.1v.3M173.7 119.1h.1M173.7 119.3v.1M173.7 119.4h.1M173.7 119.2v.2"/>
<path d="M173.7 119.3h.2M173.9 119l.1 .1-.1 .4M173.9 119h.1M173.9 119v.5M173.9 119h-.2v.5h.2M173.9 119v.1M173.9 119.5h.1M221.1 106.5l.2 .2zM221.1 107l.2-.1zM221.1 106.5l-.1 .2v.2l.1 .1M221.3 106.7v.2v-.1M223 117.5h.4v3.8h-.4"/>
<path d="M223.4 117.6h1.4v3.6h-1.4M223.4 117.7h1.3v3.4h-1.3M223.7 118.6v.6l.1-.5M223.7 119.7v.1M223.7 118.7h.5M223.7 118.6h.5M223.7 118.6v.3h.5v-.3M223.7 119.3l.1 .2M223.7 119.4v.5M223.8 119.4l-.1-.1v.6h.5v-.4h-.5M223.8 118.6h.3M223.8 119l-.1 .3"/>
<path d="M223.9 119v-.3h.2l.1 .5M223.9 119h.1M223.9 119.4h.1M224 118.7v.3M224 119h.1M224 119.5h-.2M224.1 119.5h-.3M224.1 119l-.3 .1M224.1 119l.1 .3M224.1 119v.1M224.2 118.9v.2M224.2 119.4v.1"/>
<path d="M224.2 119.3l-.1 .1M224.2 118.9h.1M224.2 119v1.2M224.2 118.6v.6M224.2 119.3v.9M224.2 119.3l-.1 .2M224.2 119.7h.1M224.2 119.8h.1M224.3 119.7h.1M224.3 119.8h.1M224.3 119.7v.1M81.6 121.7h116.5"/>
<path d="M107 121.2v.5M107.1 121.3v.4M108.9 120.2h62.2M108.9 120.9h62.2M108.9 121h62.2M109.8 120.8v.2M110.7 120.5l-.1 .1 .1 .1M110.7 120.5h.2M110.7 120.7h.2M111 120.5l.2 .1-.1 .2h-.1zM111.2 120.5h.1M111.3 120.7h.1"/>
<path d="M111.3 120.5l.1 .1-.1 .1v-.4h.3v.5h-.2M111.4 120.4v.4l-.1-.1M111.4 120.5h.2M111.6 120.7h.1M111.6 120.4h.1M111.7 120.4v.1M111.7 120.7h.1M111.7 120.5v.2M111.7 120.4h.1M111.7 120.4v.3M111.7 120.5h.1M111.8 120.3v.5h-.1v-.5h.2"/>
<path d="M111.8 120.8h.1M111.9 120.3v.5M111.9 120.8h.3M111.9 120.4h.1M111.9 120.7h.1M112.2 120.3h-.3M112.4 120.2a.33 .33 0 0 0-.3 .3 .33 .33 0 0 0 .3 .4M112.4 120.2a.35 .35 0 0 0-.3 .3 .35 .35 0 0 0 .3 .4M112.5 120.8l.3 .1M112.5 121h.1M112.5 120.8h.1M112.5 120.7h.1"/>
<path d="M112.5 121.1h.2M112.5 120.7h.2M112.5 120.8v.1M112.6 120.7l.1 .1h-.2M112.6 121l-.1 .1 .2-.1M112.6 120.8v.1M112.7 121h.1M112.7 120.7h.1M112.7 121l-.1 .1M112.7 120.8h.1M112.9 120.1l-.1 .1M113.4 120.1l.1 .1"/>
<path d="M113.6 121h.1M113.6 120.8l.2-.1-.1 .1M113.6 120.7h.1M113.6 121.1h.2M113.6 120.7h.2M113.6 120.8v.1M113.7 120.7l-.1 .1M113.7 121l-.1 .1 .2-.1M113.7 120.8v.1M113.8 121h.1M113.8 120.7h.1M113.8 121l-.1 .1"/>
<path d="M113.9 120.2a.33 .33 0 0 1 .3 .3 .33 .33 0 0 1-.3 .4l-.3-.1M113.9 120.2a.32 .32 0 0 1 .3 .3 .32 .32 0 0 1-.4 .3M114.1 120.3h.3v.5M114.4 120.4v.3M114.4 120.7h.1M114.4 120.8h-.3M114.4 120.5h1.5M114.4 120.6h1.5M116 120.5h.1M116 120.6h.1M116 120.5v.1M116 120.5h-.1l.1 .1"/>
<path d="M116.1 120.5h-.1M116.1 120.5v.1M116.1 120.6l.1 .1M116.1 120.5h.1M116.1 120.6h.1M116.1 120.5v.2v-.2M116.2 120.5h.1M116.2 120.6h.1M116.2 120.5v.2M116.3 120.4l-.1 .3M116.3 120.4v.1M116.4 120.5h.1"/>
<path d="M116.4 120.6h.1M116.4 120.4v.3v-.3M116.4 120.4v.3M116.4 120.9v-.6h1.8v.6M116.4 120.7h.1M116.4 120.4h.1M123.1 120.5l-.1 .1 .1 .1M123.1 120.5h.2M123.1 120.7h.2M123.4 120.5h.1v.3h-.1zM123.6 120.5h.1M123.7 120.7h.1"/>
<path d="M123.7 120.5l.1 .1-.1 .1M135.5 120.5l-.1 .1 .1 .1M135.5 120.5h.2M135.5 120.7h.2M135.8 120.5h.2v.3l-.3-.2zM136 120.5h.1M136.1 120.7h.1M136.1 120.5l.1 .1-.1 .1M144 120.5l-.2 .1 .2 .1M144 120.5h.1M144 120.7h.1M144.2 120.5h.2v.3l-.3-.2z"/>
<path d="M144.5 120.5h.1M144.5 120.7h.1M144.5 120.5l.1 .1-.1 .1M156.4 120.5l-.1 .1 .1 .1M156.4 120.5h.1M156.4 120.7h.1M156.6 120.5h.2v.3l-.3-.2zM156.9 120.5h.1M156.9 120.7h.1M156.9 120.5l.1 .1-.1 .1M168.8 120.5l-.1 .1 .1 .1M168.8 120.5h.2"/>
<path d="M168.8 120.7h.1M169 120.5l.3 .1-.1 .2-.2-.2zM169.3 120.5h.1M169.3 120.7h.1M169.3 120.5l.1 .1-.1 .1M172.9 121.3v.4M173 121.3v.4M204.1 121.7h42M223.4 121h.1M223.4 120.2h.8M224.2 120.2h-.5M224.2 120.2h.1"/>
<path d="M224.2 120.2l-.7 .1-.1 .7M100.5 153.2l-.1 .1M101 149.6h10.3v7.8h-10.3M101 148.9v4.3h-1l2.2 .7h-1.2v4.2M101.4 149.6l-.4 .4M104.1 149.6l-3.1 3.1M106.7 149.6l-5.7 5.7M107.7 159.3h.1M107.7 159h.1M107.7 159v.3M107.8 158.9v.5M107.8 159.2h.2"/>
<path d="M108 158.9v.2M108 159.2v.2M108.1 158.9h-.4v.5h.4M108.1 157.4v2.2v-.9M108.3 159.4l-.2 .2M108.3 158.1l.2 .2M108.3 158.1h.1M108.3 159.6h.1M108.5 158.2l.2 .2M108.5 158.2h.1M108.5 158.2v2.7l.3 .2h1.6l.2 .2M108.6 157.5l-.3 .3v3.5h2.3"/>
<path d="M108.7 159.7l.2 .2M108.7 158.7l.1 .3-.1 .1M108.7 158.4v1.3M108.7 158.9h.3M108.7 159.4h.3M108.8 159.4l-.1 .2M108.8 158.9h.1M108.8 159.4h.1M108.8 158.9v.5M108.9 159.9h1.5l.2 .2M109 158.8v.3h-.2l-.1 .3M109 159.4h.1"/>
<path d="M109 159.1v.3h-.2M109 158.9h.1M109 158.9v.5M109.4 149.6l-7.8 7.8M110.8 157.4l-.2 .1h-2M111.3 150.3l-7 7.1M111.3 153l-4.4 4.4M111.3 155.6l-1.7 1.8M172.7 157.4l.2 .1h1.9l.3 .3v3.5h-2.3M173.3 149.6l-1.2 1.2M174.4 159.4h.1M174.5 159.1v.3h.1"/>
<path d="M174.5 158.9h.1M174.5 159.4h.1M174.5 158.9h.3M174.5 159.4h.3M174.5 158.9l-.1 .5M174.5 159.4h-.1M174.5 158.8v.3h.1l.2 .3M174.6 158.9h.1M174.6 159.4h.1M174.6 158.9v.5M174.7 159.4l.1 .2M174.8 158.7l-.2 .3 .2 .1"/>
<path d="M174.9 158.2l-.1 .2-.1 1.4-1.7 .1-.2 .2M174.9 158.2h.1M174.9 158.2v2.7l-.3 .2h-1.6l-.2 .2M175.1 158.1l-.2 .2M175.1 158.1h.1M175.1 159.6h.1M175.1 159.4l.2 .2M175.3 157.4l.1 2.2-.1-.9M175.4 158.9h.3v.5h-.3v-.2M175.4 158.9v.2M175.4 159.2h.3M175.7 159.2v.2"/>
<path d="M175.7 158.9v.2M175.7 159.3h.1M175.7 159h.1M175.8 159h.1M175.8 159v.3M175.8 159.3h.1M176 149.6l-3.9 3.9M178.6 149.6l-6.5 6.5M181.3 149.6l-7.8 7.8M182.4 153.9l-3.5 3.5M182.5 149.6h-10.4v7.8h10.4M182.5 148.9v4.3h1l-2.2 .7h1.2v4.2"/>
<path d="M182.5 151.1l-6.3 6.3M182.5 156.4l-1 1M183.1 153.2l-.2 .2M108.5 160.1h2.1M110.6 160.1h.1M110.6 161.3h.1M172.8 160.1h.1M172.8 161.3h.1M172.8 160.1h2.1"/>
<circle cx="220.6" cy="50.8" r=".33"/>
<circle cx="220.6" cy="49.8" r=".33"/>
<circle cx="220.6" cy="58" r=".33"/>
<circle cx="220.6" cy="58" r=".2"/>
<circle cx="220.6" cy="49.8" r=".2"/>
<circle cx="220.6" cy="50.8" r=".2"/>
<circle cx="220.6" cy="49.8" r=".14"/>
<circle cx="220.6" cy="58" r=".14"/>
<circle cx="220.6" cy="50.8" r=".14"/>
<circle cx="224.3" cy="53.4" r="2.06"/>
<circle cx="224.3" cy="53.4" r=".67"/>
<circle cx="96.5" cy="61.9" r=".12"/>
<circle cx="96.5" cy="60.7" r=".12"/>
<circle cx="96.5" cy="61.9" r=".07"/>
<circle cx="96.5" cy="61.3" r=".07"/>
<circle cx="96.5" cy="61.3" r=".14"/>
<circle cx="96.8" cy="60.7" r=".07"/>
<circle cx="96.8" cy="61.4" r=".07"/>
<circle cx="96.8" cy="61.4" r=".05"/>
<circle cx="96.8" cy="60.7" r=".05"/>
<circle cx="97.2" cy="61.3" r=".12"/>
<circle cx="97.2" cy="60.7" r=".12"/>
<circle cx="97.2" cy="61.9" r=".12"/>
<circle cx="97.2" cy="60.7" r=".07"/>
<circle cx="97.2" cy="61.9" r=".07"/>
<circle cx="97.2" cy="61.3" r=".07"/>
<circle cx="97.2" cy="61.9" r=".14"/>
<circle cx="97.2" cy="61.3" r=".14"/>
<circle cx="97.2" cy="60.7" r=".14"/>
<circle cx="221.1" cy="60.5" r=".33"/>
<circle cx="221.1" cy="69.8" r=".33"/>
<circle cx="221.1" cy="79" r=".33"/>
<circle cx="221.1" cy="69.8" r=".2"/>
<circle cx="221.1" cy="79" r=".2"/>
<circle cx="221.1" cy="60.5" r=".2"/>
<circle cx="221.1" cy="69.8" r=".12"/>
<circle cx="221.1" cy="60.5" r=".12"/>
<circle cx="221.1" cy="79" r=".12"/>
<circle cx="221.1" cy="60.5" r=".14"/>
<circle cx="221.1" cy="79" r=".14"/>
<circle cx="221.1" cy="69.8" r=".14"/>
<circle cx="221.1" cy="60.6" r=".19"/>
<circle cx="95" cy="90.1" r=".1"/>
<circle cx="95" cy="90.1" r=".09"/>
<circle cx="95.3" cy="90.1" r=".1"/>
<circle cx="95.3" cy="90.1" r=".09"/>
<circle cx="95.6" cy="90.1" r=".1"/>
<circle cx="97.2" cy="89.6" r=".07"/>
<circle cx="97.2" cy="90.5" r=".07"/>
<circle cx="99.2" cy="90.2" r=".29"/>
<circle cx="99.2" cy="89.5" r=".29"/>
<circle cx="99.2" cy="90.8" r=".29"/>
<circle cx="99.2" cy="90.8" r=".22"/>
<circle cx="99.2" cy="90.2" r=".22"/>
<circle cx="99.2" cy="89.5" r=".22"/>
<circle cx="221.1" cy="88.3" r=".33"/>
<circle cx="221.1" cy="97.5" r=".33"/>
<circle cx="221.1" cy="97.5" r=".2"/>
<circle cx="221.1" cy="88.3" r=".2"/>
<circle cx="221.1" cy="88.3" r=".12"/>
<circle cx="221.1" cy="97.5" r=".12"/>
<circle cx="221.1" cy="88.3" r=".14"/>
<circle cx="221.1" cy="97.5" r=".14"/>
<circle cx="221.1" cy="106.8" r=".33"/>
<circle cx="221.1" cy="106.8" r=".2"/>
<circle cx="221.1" cy="106.8" r=".12"/>
<circle cx="221.1" cy="106.8" r=".14"/>
<circle cx="223.9" cy="119.3" r=".12"/>
<circle cx="223.9" cy="119.3" r=".1"/>
<circle cx="223.9" cy="119.3" r=".24"/>
<circle cx="111.1" cy="120.6" r=".2"/>
<circle cx="111.1" cy="120.6" r=".14"/>
<circle cx="111.1" cy="120.6" r=".1"/>
<circle cx="123.5" cy="120.6" r=".2"/>
<circle cx="123.5" cy="120.6" r=".14"/>
<circle cx="123.5" cy="120.6" r=".1"/>
<circle cx="135.9" cy="120.6" r=".2"/>
<circle cx="135.9" cy="120.6" r=".14"/>
<circle cx="135.9" cy="120.6" r=".1"/>
<circle cx="144.3" cy="120.6" r=".2"/>
<circle cx="144.3" cy="120.6" r=".14"/>
<circle cx="144.3" cy="120.6" r=".1"/>
<circle cx="156.7" cy="120.6" r=".2"/>
<circle cx="156.7" cy="120.6" r=".14"/>
<circle cx="156.7" cy="120.6" r=".1"/>
<circle cx="169.1" cy="120.6" r=".2"/>
<circle cx="169.1" cy="120.6" r=".14"/>
<circle cx="169.1" cy="120.6" r=".1"/>
</g>
<!-- layer: ANNOTATIONS -->
<g fill="none" stroke="#000" stroke-width=".25">
<path d="M28.8 14.2h4.9M29.4 14.2v4.7M29.7 12.6h2.9M32.6 11.8v2.1M35.3 11.8v3.9M35.3 12.6h2.9M28.8 27.3h4.9M29.4 22.3v5M217.1 34h1.4M219.9 33.5v4.6M228.4 33.5v15M229.8 34h1.4"/>
<path d="M85.1 57.5h1.5l8.4 3.4M98.5 45.7h1.4M101.3 45.2v3.3M108.9 45.2v12.5M110.3 45.7h1.5M168.3 45.7h1.4M171.1 45.2v12.5M176.6 45.2v3.3M178 45.7h1.4M220.6 48.5h37.7M229.1 58.5h13.6M229.1 49.2h13.6"/>
<path d="M242.3 50.6v1.4M242.3 55.7v1.4M243.6 45.7h-1.3v1.4M257.8 49.9v31.9M93.4 67.6h1.5l10.2 4.7M99.6 76.7h1.4l3.1 5.4M220.6 61.1h27.8M242.3 62.5v1.4h-1.5M247.9 62.5v25.6M81.9 91.3h15.8M82.7 92.5v12.1M85.1 84.3h1.5l6.5 4.8"/>
<path d="M96.5 94.6h1.4M96.6 97.8h1.4M97.2 93v.8M97.3 98.6v.8M101.2 81.4v5.1M102.3 82.1h3.5M247.9 94.7v25.6M257.8 88.4v31.9M82.7 108.5v12M116.5 122.5l-4.7 4.6h-1.5M136.8 138.2h11.1M211.2 137.9h12.6"/>
<path d="M227.5 122.5l4.8 4.6h1.4M236.9 121.7h11.5M250.8 121.7h7.5M97.1 157.4h7.9M97.6 154.5v1.5M111.3 158.1v9.7M172.1 158.1v9.7M207.7 141.1h19.7v8.3h-19.7zM207.7 144.3h19.7M207.7 146.9h19.7M217.9 144.3v5.1M97.1 161.3h10.5"/>
<path d="M97.6 162.7v1.4M107.8 164.4h1.4M110.6 162v2.9M112.8 164.4h1.4M112.8 167.3h19.6M135.9 176.3h12.6M151 167.3h19.7M169.3 164.9h1.4M172.8 162v3.3M174.2 164.9h1.5M175.3 160.3v7.5M176.7 167.3h1.5"/>
</g>
<g fill="#000" stroke="#000" stroke-width=".2">
<path d="M29.4 14.2l.2 1.1h-.3zM31.5 12.4l1.1 .2-1.1 .1zM35.3 12.6l1.1-.2v.3zM29.3 26.2h.3l-.2 1.1zM218.5 33.8l1.4 .2-1.4 .2zM228.4 34l1.4-.2v.4zM99.9 45.4l1.4 .3-1.4 .2zM108.9 45.7l1.4-.3v.5zM169.7 45.4l1.4 .3-1.4 .2zM176.6 45.7l1.4-.3v.5zM242 57.1h.5l-.2 1.4zM242.3 49.2l.2 1.4h-.5z"/>
<path d="M242 47.1h.5l-.2 1.4zM257.8 48.5l.3 1.4h-.5zM95.1 60.7l1.2 .8-1.4-.3zM105.2 72.1l1.1 .8-1.3-.4zM242.3 61.1l.2 1.4h-.5zM247.9 61.1l.3 1.4h-.5zM82.7 91.3l.2 1.2h-.4zM93.3 88.9l1 1-1.3-.6zM97.1 93.8h.2l-.1 .8zM97.3 97.8l.2 .8h-.3zM101.2 82.1l1.1-.2v.4zM105.8 81.9l1.2 .2-1.2 .2z"/>
<path d="M82.5 120.5h.4l-.2 1.2zM116.4 122.4l1.1-.8-.8 1.1zM226.5 121.6l1.1 .8-.3 .3zM247.7 120.3h.5l-.3 1.4zM257.6 120.3h.5l-.3 1.4zM97.4 156h.5l-.3 1.4zM97.6 161.3l.3 1.4h-.5zM109.2 164.1l1.4 .3-1.4 .2zM111.3 164.4l1.5-.3v.5zM111.3 167.3l1.5-.2v.5zM170.7 164.6l1.4 .3-1.4 .2zM170.7 167.1l1.4 .2-1.4 .3z"/>
<path d="M172.8 164.9l1.4-.3v.5zM175.3 167.3l1.4-.2v.5z"/>
</g>
<!-- layer: SECTION CUTS -->
<g fill="none" stroke="#000" stroke-width=".25">
<path d="M140.4 52.9v1.6M140.4 56v8M149 46.1h-8.6v5.2M140.4 65.6v1.6M140.4 68.7v8M140.4 78.3v1.6M140.4 81.4v8M140.4 91v1.6M140.4 94.1v8M111.4 105h-10v8.6M113 105h1.6M116.1 105h8"/>
<path d="M125.7 105h1.6M128.8 105h8M138.4 105h1.6M140.4 103.7v1.6M140.4 106.8v8M140.4 116.4v1.6M140.4 119.5v5.2h8.6M141.5 105h8M151.1 105h1.6M154.2 105h8M163.8 105h1.6M166.9 105h10v8.6"/>
</g>
<path d="M149 45.7l2.7 .4-2.7 .5zM101 113.6h.9l-.5 2.7zM176.5 113.6h.9l-.5 2.7zM149 124.2l2.7 .5-2.7 .5z" fill="#000" stroke="#000" stroke-width=".2"/>
<!-- layer: ANNOTATIONS -->
<path d="M34.7 14.7h.1M29.4 27.3h.1M29.4 26.1h.1" fill="none" stroke="#000" stroke-width=".2"/>
<!-- layer: DETAILS -->
<path d="M33.4 16l1.5 .4M34.9 16.3l.3 .4M34.9 14.1v.3l-.4 .3M34.9 14.1a.93 .93 0 0 0-.6-1 .93 .93 0 0 0-1.1 .5l-.5 1.1a.94 .94 0 0 0 .7 1.3M35.3 16.7v11.7M33.1 27.5v.6l.2 .4 1.6 .1 .3-.2M33.8 27v-.1a.58 .58 0 0 0-.7 .6M33.9 27l.1 .3" fill="none" stroke="#000" stroke-width=".25"/>
<!-- layer: TITLE BLOCK -->
<g fill="none" stroke="#000" stroke-width=".25">
<path d="M3.2 3.3h272.6v209.4h-272.6zM60.3 3.3v71.9h-57.1M235 8.2h36v10.4h-36zM235 15.1h36M244.5 11.7h26.5M244.5 8.2v10.4M22.8 38.4h17.8M3.2 50.4h57.1M3.2 46.3h57.1M3.2 54.6h57.1M3.2 58.7h57.1M3.2 42.4h57.1"/>
<path d="M28.4 46.3v28.9M29.5 55.5h2.4v2.4h-2.4zM41.7 55.5h2.4v2.4h-2.4zM29.5 60.3h2.3v2.3h-2.3zM29.5 64.2h2.3v2.3h-2.3zM29.5 68h2.3v2.4h-2.3zM29.5 71.9h2.3v2.4h-2.3zM3.2 196.3h167.8M3.2 192.1h167.8v20.6M29.6 192.1v20.6M71.1 192.1v20.6M90.3 192.1v20.6"/>
<path d="M3.2 208.6h67.9M3.2 204.4h67.9M3.2 200.4h67.9M209.6 207h43.2M230.9 201.3v11.4M252.8 201.3v11.4M275.8 201.3h-66.2v11.4"/>
</g>
<!-- layer: 0 -->
<path d="M257.8 11.7v6.9" fill="none" stroke="#000" stroke-width=".25"/>
<text font-size="7.2" x="227.2" y="195.5">RAPIDSLAT</text>
<g font-size="2.4">
<text x="245.7" y="11.1">STANDARD MAX. VALUES</text>
<text x="236.6" y="12.7">MODEL</text>
<text x="238.1" y="17.8">621</text>
<text x="248.1" y="14.4">WIDTH</text>
<text x="250.5" y="17.8">30'</text>
<text x="260.7" y="14.4">HEIGHT</text>
<text x="263.8" y="17.8">20'</text>
<text x="22.8" y="37.9">F-265 SLAT DETAIL</text>
<text x="26.1" y="45">OPTIONS</text>
<text x="7.6" y="49.3">OPENING WIDTH</text>
<text x="7.6" y="53.4">OPENING HEIGHT</text>
<text x="7.5" y="57.6">GUIDE OPTIONS</text>
<text x="32.9" y="57.6">E GUIDE</text>
<text x="45.2" y="57.6">Z GUIDE</text>
<text x="7.5" y="61.9">HOOD OPTIONS</text>
<text x="32.8" y="62.3">INTERIOR OCTOGON</text>
<text x="32.7" y="66.2">INTERIOR ROUND</text>
<text x="32.7" y="70.1">INTERIOR SQUARE</text>
<text x="32.7" y="74">EXTERIOR SLOPED</text>
<text x="8.4" y="195.2">COMPONENT</text>
<text x="42.9" y="195.1">MATERIAL</text>
<text x="73.7" y="195">OPERATION</text>
<text x="91.7" y="195.2">NOTES:</text>
<text x="11.4" y="203.2">CURTAIN</text>
<text x="13" y="199.2">HOOD</text>
<text x="31" y="199.1">24 GA. GALVANIZED STEEL, STD BLACK</text>
<text x="45.2" y="203.3">ALUMINUM</text>
<text x="72.8" y="201.7">MOTOR LH 230V</text>
<text x="91.8" y="199.1">1. WINDLOAD 20 P.S.F</text>
<text x="210.4" y="203.6">DWG. NO.</text>
<text x="214.9" y="199.8">621 ADVANCED ROLLING STEEL STORMTITE™ SERVICE DOOR</text>
<text x="231.4" y="203.4">DATE:</text>
<text x="12.2" y="207.3">GUIDES</text>
<text x="43.3" y="207.2">STEEL ANGLES</text>
<text x="71.8" y="204.5">3-PHASE 60HZ VIA</text>
<text x="73" y="207.3">TRANSFORMER</text>
<text x="210.3" y="209.1">SHEET</text>
<text x="231.6" y="209">BY:</text>
<text x="9.8" y="211.5">BOTTOM BAR</text>
<text x="43.1" y="211.6">STEEL ANGLES</text>
<text x="71.6" y="210.2">(208-245 V RANGE)</text>
</g>
<text font-size="2.2" x="260.1" y="192.7">®</text>
<g font-size="2.1">
<text x="25.5" y="13.3">5/8&quot;</text>
<text x="26.6" y="21.2">2 5/8&quot;</text>
</g>
<g font-size="2">
<text x="232.4" y="34.7">PROJECTION</text>
<text x="103.1" y="46.4">1'-6&quot;</text>
<text x="152.6" y="46.9">B</text>
<text x="171.8" y="46.4">1'-0&quot;</text>
<text x="244.8" y="46.4">1 1/2&quot;</text>
<text x="73.9" y="58.2">JUNCTION</text>
<text x="79.6" y="60.6">BOX</text>
<text x="237.8" y="64.6">6&quot;</text>
<text x="79.9" y="68.3">HAND CHAIN</text>
<text x="95.3" y="76">2'-0&quot;</text>
<text x="94" y="78.3">(REF)</text>
<text x="69.9" y="84.8">THREE PHASE</text>
<text x="70.3" y="87.2">CONTROLLER</text>
<text x="74.3" y="89.6">(14&quot; X 16&quot;)</text>
<text x="254" y="87">HEIGHT</text>
<text x="254.7" y="84.6">TOTAL</text>
<text x="243.4" y="90.9">OPENING</text>
<text x="244.2" y="93.3">HEIGHT</text>
<text x="87.9" y="101.3">6&quot; CLEARANCE</text>
<text x="80.7" y="105.8">5'-0&quot;</text>
<text x="87.8" y="103.7">REQUIRED</text>
<text x="79.7" y="108.2">(REF.)</text>
<text x="100.9" y="118.9">A</text>
<text x="176.4" y="118.9">A</text>
<text x="152.6" y="125.5">B</text>
<text x="69.6" y="130">(ALSO SERVES AS WEATHERSTRIPPING)</text>
<text x="71.9" y="127.6">WIRELESS MONITORED SAFETY EDGE</text>
<text x="234.9" y="127.8">FINISHED FLOOR</text>
<text x="136.8" y="137.7">ELEVATION</text>
<text x="211.2" y="137.5">SECTION B-B</text>
<text x="211.5" y="143.4">PROJECTION</text>
<text x="208.6" y="148.7">12&quot; X 14&quot;</text>
<text x="210.7" y="146.3">MIN.</text>
<text x="218.4" y="148.7">26&quot; X 28&quot;</text>
<text x="220.1" y="146.3">MAX.</text>
<text x="94" y="160">5 13/16&quot;</text>
<text x="115.3" y="165.1">1/2&quot;</text>
<text x="164.6" y="165.5">1/2&quot;</text>
<text x="133.7" y="168">OPENING WIDTH</text>
<text x="179.5" y="168">4 1/2&quot;</text>
<text x="135.9" y="175.9">SECTION A-A</text>
</g>
</svg>
